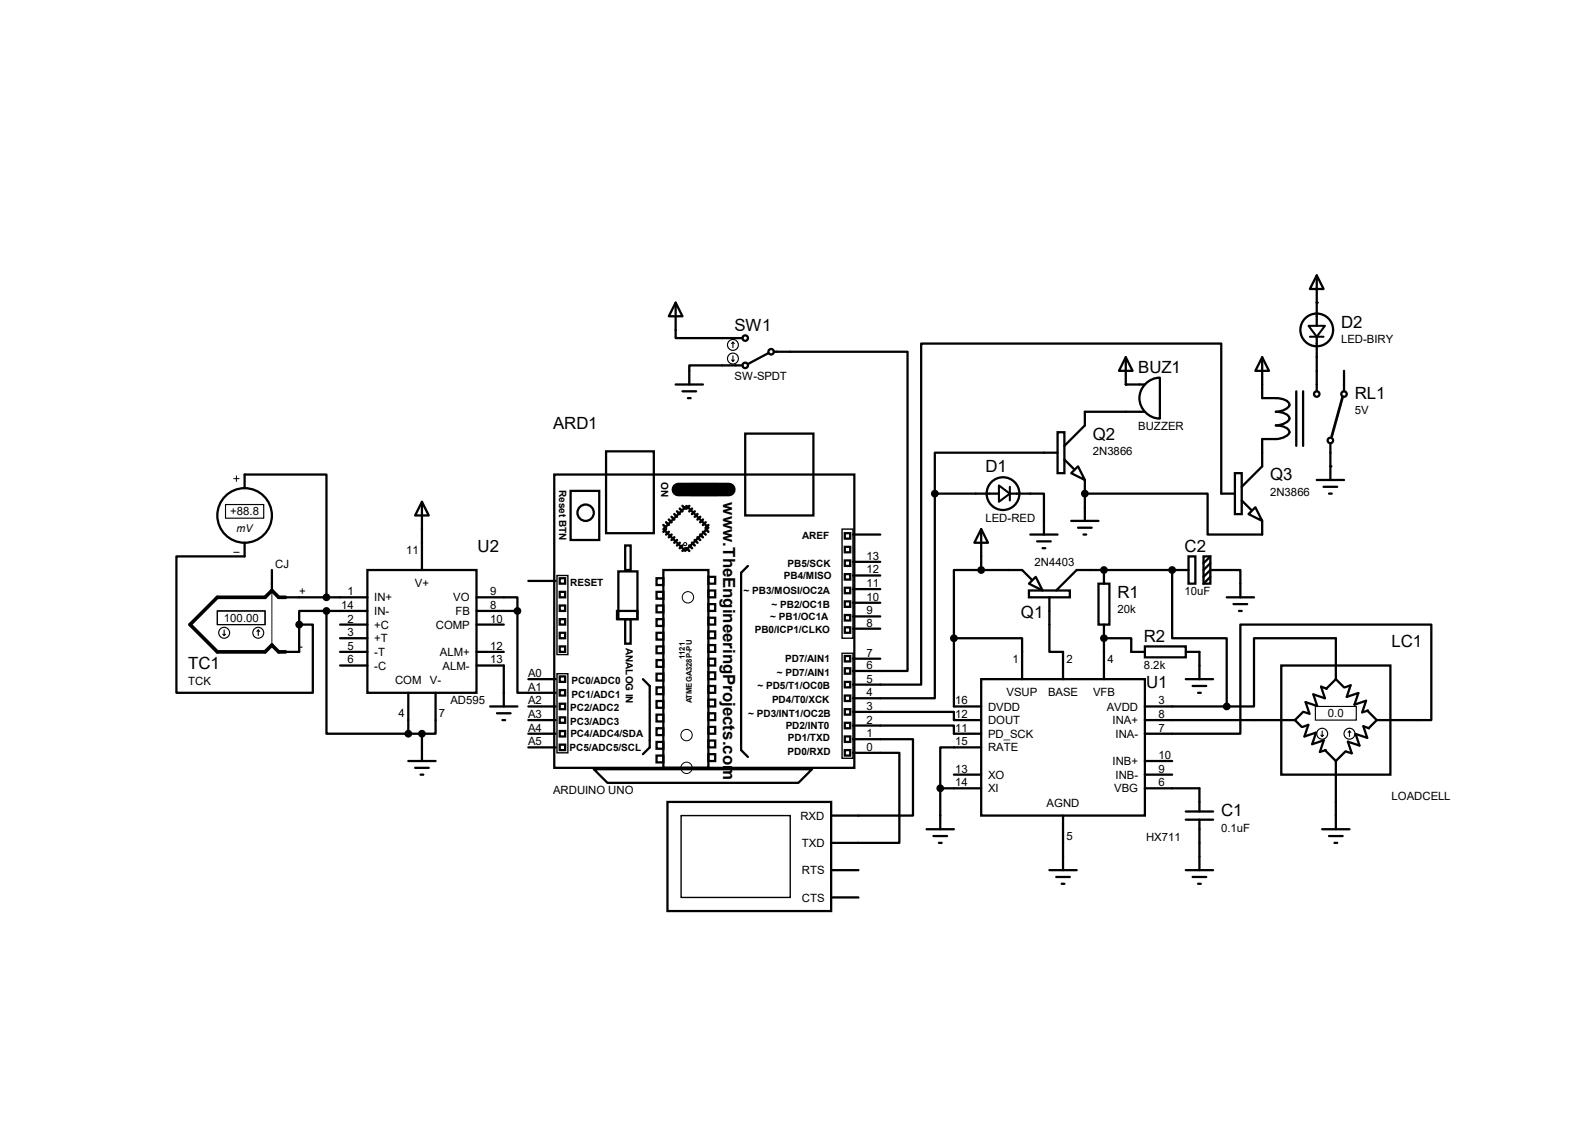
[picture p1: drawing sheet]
<svg xmlns="http://www.w3.org/2000/svg" width="297mm" height="210mm" viewBox="0 0 297 210" stroke-linecap="round" stroke-linejoin="round" font-family="sans-serif">
<g fill="none" stroke="#000" stroke-width=".42">
<path d="M125.8 56.3l1.3 2.6h-2.6zM125.8 56.3v6.6h12.5M245.2 51.3l1.3 2.5h-2.6zM245.2 51.3v9.4M125.8 71.6h5.1M127.1 72.9h2.5M128.1 74.1h.5M138.3 68h-9.9v3.6M143.1 65.7l-3.8 2.1M144.1 65.5h24.9v59.4h-10.2M209.6 66.5l1.3 2.5h-2.5zM209.6 66.5v5.1h3.6"/>
<path d="M213.2 76.7h-11.2v2.5l-3.8 3.8M213.3 71.5a3.8 3.8 0 0 1 2.7-1.2v7.6a3.8 3.8 0 0 1-3.5-2.3 3.8 3.8 0 0 1 .8-4.1zM235 66.5l1.3 2.5h-2.5zM235 66.5v7.6a8.5 8.5 0 0 1 4.3 .4 .89 .89 0 0 1 .7 1.2 3.2 3.2 0 0 1-2.4 1 2.31 2.31 0 0 1 2.5 1.2 2.69 2.69 0 0 1-2.5 1.3 2.31 2.31 0 0 1 2.5 1.3 2.69 2.69 0 0 1-2.5 1.2h-2.6v5.1l-3.8 3.8M241.4 72.9v10.1M242.7 72.9v10.1M245.2 62.7v10.2M250.3 69v3.9M45.6 90.9v-2.6h15.2v22.9M78.6 93.4l1.2 2.6h-2.5zM78.6 93.4v12.7M103.2 88.3h55.9v54.7h-55.9z"/>
<path d="M106.3 91.4h5.3v9.1h-5.3zM112.9 84h8.9v15.3h-8.9zM127.8 94.2l4.1 4.1-4.3 4.3-4.1-4.1zM128.9 90.1h4.5v2.1h-4.5zM138.8 80.7h12.7v15.3h-12.7zM157.3 99.3h1v1h-1zM158.8 99.5h5.1M174.1 91.9v38.1h-15.3M174.1 91.9h11.9M182.7 98.5l1.3 2.5h-2.6zM182.7 98.5v7.6M188 91.9h6.4v7.6"/>
<path d="M191.9 99.5h5M196.9 80.5h1.3v7.6h-1.3zM196.9 84.3h-22.8v7.6M198.2 85.6l1.8 1.7M199.5 88.1l1.2-1.3 1.3 2.6zM199.5 97h5.1M200.7 98.3h2.6M201.8 99.5h.5M202 91.9h22.9v7.6h10.1v-2.5M202 89.4v7.6M230 88.1h1.2v7.6h-1.2zM230 91.9h-2.6v-27.9h-55.9v63.5h-12.7"/>
<path d="M231.2 93.2l1.8 1.8M232.5 95.7l1.3-1.3 1.2 2.6zM245.2 89.4h5.1M246.5 90.6h2.5M247.5 91.9h.5M247.7 82.5v6.9M45.6 101v2.6h-12.7v25.4h25.4v-12.7h-2.6M50.6 106.1v3.8M53.2 111.2h15.2M55.7 116.3v5.1h-2.5M60.8 113.7h-5.1v2.6M60.8 113.7v22.9h15.2"/>
<path d="M60.8 113.7h7.6M63.3 118.8h5.1M63.3 116.3h5.1M68.4 106.1h20.3v22.9h-20.3zM88.7 111.2h7.7v2.5M88.7 113.7h7.7M88.7 116.3h5.1M96.4 113.7v15.3h7.1M98.4 108.2h5.1M104.2 110.2h1v1h-1zM104.2 115.3h1v1h-1zM104.2 117.8h1v1h-1z"/>
<path d="M104.2 112.7h1v1h-1zM104.2 107.7h1v1h-1zM114.9 113.7h3.8v1.6h-3.8zM115.1 106.4h3.6v8.9h-3.6zM116.4 101.6h1v4.5h-1zM116.4 115.3h1v4.5h-1zM122.3 107.7h1.2v1.2h-1.2zM122.3 110.2h1.2v1.3h-1.2zM122.3 112.7h1.2v1.3h-1.2zM122.3 115.3h1.2v1.2h-1.2zM122.3 117.8h1.2v1.3h-1.2zM123.5 106.1h8.4v36.9h-8.4z"/>
<path d="M131.9 107.4h1.3v1.3h-1.3zM131.9 109.9h1.3v1.3h-1.3zM131.9 112.5h1.3v1.2h-1.3zM131.9 115h1.3v1.3h-1.3zM131.9 117.6h1.3v1.2h-1.3zM139.3 105.4l-1.3 1.2v33.1l1.3 1.2M157.3 104.4h1v1h-1zM157.3 106.9h1v1h-1zM157.3 109.4h1v1h-1zM157.3 112h1v1h-1zM157.3 114.5h1v1h-1zM157.3 101.8h1v1h-1z"/>
<path d="M157.3 116.8h1v1h-1zM158.8 117.1h5.1M158.8 114.8h5.1M158.8 112.2h5.1M158.8 109.7h5.1M158.8 107.1h5.1M158.8 104.6h5.1M177.6 118.8h12.7v7.6M177.6 118.8v12.7h5.1M182.7 106.1h-5.1v12.7M182.7 106.1h7.6l1.8 1.8M191.6 108.7l1.3-1.3 1.2 2.5z"/>
<path d="M191.6 109.9h7.6v1.3h-7.6zM193.1 100.8h2.6M194.1 102.1h.5M195.4 111.2v10.2h2.6v5M204.6 108.7h2v7.6h-2zM205.6 118.8h5.1v2.6h2.5M205.6 106.1v2.6M205.6 116.3v10.1M218.3 106.1v12.7h10.1v12.7M221.3 103.6h1.3v5.1h-1.3zM221.3 106.1h-20.8l-3.8 3.8M224.1 103.6h1.3v5.1h-1.3z"/>
<path d="M224.1 107.4l1.3-1.3h5.6v5.1M225.4 103.6l-1.3 1.3M225.4 104.9l-1.3 1.2M225.4 107.4l-1.3 1.3M228.4 111.2h5.1M229.7 112.5h2.5M230.7 113.7h.5M63.3 121.4h5.1M63.3 123.9h5.1M76 129v7.6M76 136.6h2.6M78.6 136.6v5.1"/>
<path d="M81.1 129v7.6h-2.5M88.7 123.9h5.1v7.6M88.7 121.4h5.1M91.3 131.5h5.1M92.5 132.8h2.6M93.6 134.1h.5M98.4 134.1h5.1M98.4 131.5h5.1M98.4 136.6h5.1M98.4 139.1h5.1M98.4 126.4h5.1M104.2 120.4h1v1h-1z"/>
<path d="M104.2 125.9h1v1.1h-1zM104.2 128.5h1v1h-1zM104.2 131h1v1h-1zM104.2 133.6h1v1h-1zM104.2 136.1h1v1h-1zM104.2 138.6h1v1.1h-1zM119.7 126.4l1.3 1.3v11.4l-1.3 1.3M122.3 120.4h1.2v1.2h-1.2zM122.3 122.9h1.2v1.3h-1.2zM122.3 125.4h1.2v1.3h-1.2zM122.3 128h1.2v1.2h-1.2zM122.3 130.5h1.2v1.3h-1.2z"/>
<path d="M122.3 133.1h1.2v1.2h-1.2zM122.3 135.6h1.2v1.3h-1.2zM122.3 138.1h1.2v1.3h-1.2zM131.9 120.1h1.3v1.3h-1.3zM131.9 122.6h1.3v1.3h-1.3zM131.9 125.2h1.3v1.2h-1.3zM131.9 127.7h1.3v1.3h-1.3zM131.9 130.3h1.3v1.2h-1.3zM131.9 132.8h1.3v1.3h-1.3zM131.9 135.3h1.3v1.3h-1.3zM131.9 137.9h1.3v1.2h-1.3zM157.3 122.1h1v1h-1z"/>
<path d="M157.3 124.4h1v1h-1zM157.3 127h1v1h-1zM157.3 129.5h1v1h-1zM157.3 132h1v1.1h-1zM157.3 134.6h1v1h-1zM157.3 137.1h1v1h-1zM157.3 139.7h1v1h-1zM158.8 132.5h18.8v1.6h5.1M158.8 135.1h18.8v1.5h5.1M158.8 137.6h11.2v14.2h-15.2M158.8 122.6h5.1M182.7 126.4h30.5v25.4h-30.5z"/>
<path d="M182.7 139.1h-7.6v7.7M213.2 120.4h7.6v2h-7.6zM213.2 134.1h27.9M213.2 131.5h15.2M220.8 121.4h2.6v5M220.8 126.4h5.1M222.1 127.7h2.5M223.1 129h.5M238.6 123.9h20.3v20.3h-20.3zM241.1 134.1l1.3 1.2M242.6 135.3l1-.3-.7 2.1 2.2-.7-.8 2.2 2.2-.8-.7 2.2 1.1-.3M242.7 132.5l-1.6 1.6"/>
<path d="M246.7 139.7l2.1 2M247.1 128.2l-1.1-.4 .7 2.2-2.1-.7 .7 2.1-2.2-.7 .7 2.2-1.1-.4M248.8 126.4v-7.6h-15.3v12.7h-5.1M248.8 126.4l-1.8 1.8M248.8 126.4l1.5 1.6M250.4 128l1.1-.4-.7 2.2 2.1-.8-.7 2.2 2.2-.7-.7 2.1 1.1-.3M250.5 139.9l-1.7 1.8M254.6 132.3l1.8 1.8M254.9 135.6l-1-.4 .7 2.2-2.2-.7 .8 2.1-2.2-.7 .7 2.2-1.1-.4M256.4 134.1h10.1v-17.8h-35.5v20.3h-17.8M256.4 134.1l-1.6 1.5M76 141.7h5.1"/>
<path d="M77.3 143h2.5M78.3 144.2h.5M110.6 143.2h40.6l-2.5 2.6h-35.6zM122.3 140.7h1.2v1.2h-1.2zM124.3 149.3h30.5v20.3h-30.5zM131.9 140.4h1.3v1.3h-1.3zM158.8 140.2h8.7v16.7h-12.7M172.6 154.4h5M173.8 155.7h2.6M174.8 156.9h.5M175.1 146.8v7.6M175.1 146.8h7.6"/>
<path d="M177.6 144.2h5.1M198 151.8v10.2M213.2 146.8h10.2v4.3M213.2 141.7h5.1M213.2 144.2h5.1M220.8 152.6h5.1M220.8 151.1h5.1M223.4 152.6v9.4M246.2 154.4h5.1M247.5 155.7h2.5M248.5 156.9h.5M248.8 141.7v12.7"/>
<path d="M154.8 162h5.1M154.8 167.1h5.1M195.4 162h5.1M196.7 163.3h2.5M197.7 164.5h.5M220.8 162h5.1M222.1 163.3h2.5M223.1 164.5h.5"/>
<circle cx="138.8" cy="62.9" r=".51"/>
<circle cx="138.8" cy="68" r=".51"/>
<circle cx="143.6" cy="65.5" r=".51"/>
<circle cx="245.2" cy="61.4" r="3"/>
<circle cx="245.2" cy="73.4" r=".51"/>
<circle cx="250.3" cy="73.4" r=".51"/>
<circle cx="45.6" cy="96" r="5.1"/>
<circle cx="109.1" cy="95.5" r="1.52"/>
<circle cx="186.8" cy="91.9" r="3"/>
<circle cx="247.7" cy="82" r=".51"/>
</g>
<g fill="#000">
<circle cx="245.2" cy="56.3" r=".21"/>
<circle cx="209.6" cy="71.6" r=".21"/>
<circle cx="202" cy="91.9" r=".21"/>
<circle cx="247.7" cy="86.8" r=".21"/>
<circle cx="205.6" cy="118.8" r=".21"/>
<circle cx="205.6" cy="106.1" r=".21"/>
<circle cx="218.3" cy="106.1" r=".21"/>
</g>
<path d="M126.3 91.1h9.4" fill="none" stroke="#000" stroke-width="2.5"/>
<g fill="none" stroke="#000" stroke-width=".47">
<path d="M123.5 97.7l.5 .6M124 97.2l.5 .5M124 98.5l-.5 .5M124.5 96.7l.6 .5M124.5 99l-.5 .5M125.1 96.2l.5 .5M125.1 99.5l-.6 .5M125.6 95.7l.5 .5M126.1 95.2l.5 .5M126.6 94.7l.5 .5M127.1 94.2l.5 .5M128.4 94.2l-.6 .5"/>
<path d="M128.9 94.7l-.5 .5M129.4 95.2l-.5 .5M129.9 95.7l-.5 .5M130.4 99.5l.5 .5M130.4 96.2l-.5 .5M130.9 99l.5 .5M130.9 96.7l-.5 .5M131.4 98.5l.5 .5M131.4 97.2l-.5 .5M131.9 97.7l-.5 .6M125.6 100l-.5 .5M126.1 100.5l-.5 .5"/>
<path d="M126.6 101l-.5 .6M127.1 101.6l-.5 .5M127.6 102.1l-.5 .5M127.8 102.1l.6 .5M128.4 101.6l.5 .5M128.9 101l.5 .6M129.4 100.5l.5 .5M129.9 100l.5 .5"/>
</g>
<g fill="none" stroke="#000" stroke-width=".19">
<path d="M43.5 89.1h1M44 88.6v1M43.5 102.8h1M50.6 109.9l.1 10.2"/>
<circle cx="127.6" cy="101.3" r=".3"/>
<circle cx="128.1" cy="111.2" r="1.06"/>
<circle cx="127.8" cy="136.9" r="1.06"/>
<circle cx="127.8" cy="143" r="1.06"/>
</g>
<path d="M156.8 98.5h2v20.3h-2zM103.7 107.1h2v14.8h-2zM103.7 125.4h2v14.8h-2zM156.8 121.6h2v19.6h-2zM126.8 151.8h20.4v15.3h-20.4z" fill="none" stroke="#000" stroke-width=".25"/>
<g fill="none" stroke="#000" stroke-width=".21">
<path d="M136.2 67l.3 .3M136.5 63.7l.2 .3M136.5 63.7l-.3 .3M136.5 63.7v1M136.5 66.3v1M136.7 67l-.2 .3M42 93.9h7.1v2.6h-7.1zM40.5 113.7h8.9v2.6h-8.9zM41.5 118.1l.2 .2M41.7 117.3v1M42 118.1l-.3 .2M48.1 117.3l-.3 .3"/>
<path d="M48.1 117.3l.2 .3M48.1 117.3v1M244.9 131.5h7.7v2.6h-7.7zM246 136.9l.2 .2M246.2 136.1v1M246.5 136.9l-.3 .2M251.3 136.1l-.3 .3M251.3 136.1l.2 .3M251.3 136.1v1"/>
<circle cx="136.5" cy="64.2" r="1.02"/>
<circle cx="136.5" cy="66.8" r="1.02"/>
<circle cx="41.7" cy="117.8" r="1.02"/>
<circle cx="48.1" cy="117.8" r="1.02"/>
<circle cx="246.2" cy="136.6" r="1.02"/>
<circle cx="251.3" cy="136.6" r="1.02"/>
</g>
<g fill="#000" stroke="#000" stroke-width=".42">
<circle cx="174.1" cy="91.9" r=".51"/>
<circle cx="202" cy="91.9" r=".51"/>
<circle cx="55.7" cy="116.3" r=".51"/>
<circle cx="60.8" cy="113.7" r=".51"/>
<circle cx="60.8" cy="111.2" r=".51"/>
<circle cx="96.4" cy="113.7" r=".51"/>
<circle cx="177.6" cy="118.8" r=".51"/>
<circle cx="182.7" cy="106.1" r=".51"/>
<circle cx="205.6" cy="118.8" r=".51"/>
<circle cx="205.6" cy="106.1" r=".51"/>
<circle cx="218.3" cy="106.1" r=".51"/>
<circle cx="76" cy="136.6" r=".51"/>
<circle cx="78.6" cy="136.6" r=".51"/>
<circle cx="228.4" cy="131.5" r=".51"/>
<circle cx="175.1" cy="146.8" r=".51"/>
</g>
<path d="M53.2 111.2h-1.3l-1.3-1.3-1.2 1.3h-8.9l-5.1 5.1 5.1 5.1h8.9l1.2-1.3 1.3 1.3h1.3" fill="none" stroke="#000" stroke-width=".68"/>
<path d="M243.7 60.7h3l-1.5 2zM243.9 62.7h2.6M186 90.4l2 1.5-2 1.5zM188 90.6v2.6" fill="none" stroke="#000" stroke-width=".38"/>
<path d="M250 73.9l-2 7.3" fill="none" stroke="#000" stroke-width=".51"/>
<g font-size="3.1">
<text x="136.8" y="61.6">SW1</text>
<text x="249.7" y="61">D2</text>
<text x="212" y="69.4">BUZ1</text>
<text x="252.3" y="74.2">RL1</text>
<text x="103" y="79.8">ARD1</text>
<text x="203.5" y="81.8">Q2</text>
<text x="183.5" y="88">D1</text>
<text x="236.5" y="89.5">Q3</text>
<text x="134.7" y="93.5" transform="rotate(90 134.7 93.5)">www.TheEngineeringProjects.com</text>
<text x="88.9" y="102.7">U2</text>
<text x="220.6" y="102.7">C2</text>
<text x="208.1" y="111.3">R1</text>
<text x="190.1" y="115.1">Q1</text>
<text x="213" y="119.5">R2</text>
<text x="35.1" y="124.5">TC1</text>
<text x="259.1" y="120.5">LC1</text>
<text x="213.4" y="128.1">U1</text>
<text x="227.4" y="151.9">C1</text>
</g>
<g font-size="2.1">
<text x="249.7" y="63.9">LED-BIRY</text>
<text x="136.8" y="70.7">SW-SPDT</text>
<text x="252.3" y="77.1">5V</text>
<text x="212" y="80.1">BUZZER</text>
<text x="203.5" y="84.8">2N3866</text>
<text x="42.9" y="96">+88.8</text>
<text x="236.5" y="92.4">2N3866</text>
<text x="183.5" y="97.1">LED-RED</text>
<text x="51.3" y="105.7">CJ</text>
<text x="75.6" y="103.2">11</text>
<text x="161.4" y="106.8">12</text>
<text x="161.4" y="104.2">13</text>
<text x="192.7" y="105.3">2N4403</text>
<text x="55.7" y="110.8">+</text>
<text x="63.5" y="113.4">14</text>
<text x="64.7" y="110.8">1</text>
<text x="69.7" y="112">IN+</text>
<text x="77.3" y="109.3">V+</text>
<text x="84.4" y="112">VO</text>
<text x="91.3" y="110.8">9</text>
<text x="91.3" y="113.4">8</text>
<text x="161.4" y="111.8">10</text>
<text x="161.4" y="109.3">11</text>
<text x="220.6" y="110.8">10uF</text>
<text x="41.7" y="115.8">100.00</text>
<text x="64.7" y="118.4">3</text>
<text x="64.7" y="115.9">2</text>
<text x="69.7" y="114.5">IN-</text>
<text x="69.7" y="119.6">+T</text>
<text x="69.7" y="117.1">+C</text>
<text x="81.2" y="117.1">COMP</text>
<text x="84.8" y="114.5">FB</text>
<text x="91.3" y="115.9">10</text>
<text x="161.4" y="116.7">8</text>
<text x="161.4" y="114.4">9</text>
<text x="208.1" y="114.2">20k</text>
<text x="55.7" y="121">-</text>
<text x="64.7" y="121">5</text>
<text x="64.7" y="123.5">6</text>
<text x="69.7" y="122.1">-T</text>
<text x="69.7" y="124.7">-C</text>
<text x="81.9" y="122.1">ALM+</text>
<text x="82.4" y="124.7">ALM-</text>
<text x="91.3" y="121">12</text>
<text x="91.3" y="123.5">13</text>
<text x="161.4" y="124.5">6</text>
<text x="161.4" y="122.3">7</text>
<text x="188.5" y="123.5">1</text>
<text x="198.6" y="123.5">2</text>
<text x="206.2" y="123.5">4</text>
<text x="213" y="124.5">8.2k</text>
<text x="35.1" y="127.5">TCK</text>
<text x="73.6" y="127.3">COM</text>
<text x="80.1" y="127.3">V-</text>
<text x="83.9" y="131.1">AD595</text>
<text x="98.3" y="131.1">A2</text>
<text x="98.3" y="128.6">A1</text>
<text x="98.3" y="126.1">A0</text>
<text x="161.4" y="129.6">4</text>
<text x="161.4" y="127.1">5</text>
<text x="177.8" y="131.1">16</text>
<text x="187.5" y="129.7">VSUP</text>
<text x="195.2" y="129.7">BASE</text>
<text x="203.5" y="129.7">VFB</text>
<text x="215.7" y="131.1">3</text>
<text x="74.2" y="133.5">4</text>
<text x="81.7" y="133.5">7</text>
<text x="98.3" y="136.2">A4</text>
<text x="98.3" y="133.7">A3</text>
<text x="161.4" y="137.2">1</text>
<text x="161.4" y="134.7">2</text>
<text x="161.4" y="132.2">3</text>
<text x="177.8" y="133.7">12</text>
<text x="177.8" y="136.2">11</text>
<text x="184" y="132.3">DVDD</text>
<text x="184" y="134.8">DOUT</text>
<text x="184" y="137.4">PD_SCK</text>
<text x="206.1" y="132.3">AVDD</text>
<text x="207.2" y="134.8">INA+</text>
<text x="207.7" y="137.4">INA-</text>
<text x="215.7" y="133.7">8</text>
<text x="215.7" y="136.2">7</text>
<text x="247.3" y="133.6">0.0</text>
<text x="98.3" y="138.8">A5</text>
<text x="161.4" y="139.8">0</text>
<text x="177.8" y="138.8">15</text>
<text x="177.8" y="143.8">13</text>
<text x="184" y="139.9">RATE</text>
<text x="207.2" y="142.5">INB+</text>
<text x="215.7" y="141.3">10</text>
<text x="215.7" y="143.8">9</text>
<text x="103" y="147.9">ARDUINO UNO</text>
<text x="177.8" y="146.4">14</text>
<text x="184" y="145">XO</text>
<text x="184" y="147.5">XI</text>
<text x="207.5" y="147.5">VBG</text>
<text x="207.7" y="145">INB-</text>
<text x="215.7" y="146.4">6</text>
<text x="259.1" y="148.9">LOADCELL</text>
<text x="149.1" y="152.6">RXD</text>
<text x="194.9" y="150.2">AGND</text>
<text x="227.4" y="154.9">0.1uF</text>
<text x="149.3" y="157.7">TXD</text>
<text x="198.6" y="156.3">5</text>
<text x="213.4" y="156.5">HX711</text>
<text x="149.3" y="162.8">RTS</text>
<text x="149.3" y="167.9">CTS</text>
</g>
<text font-size="2" x="44.1" y="99">mV</text>
<g font-size="1.9">
<text x="123.1" y="89.7" transform="rotate(90 123.1 89.7)">ON</text>
<text x="104.1" y="91.2" transform="rotate(90 104.1 91.2)">Reset BTN</text>
<text x="149.4" y="100.4">AREF</text>
<text x="146" y="107.8">PB4/MISO</text>
<text x="146.6" y="105.5">PB5/SCK</text>
<text x="106.2" y="109.1">RESET</text>
<text x="138.5" y="110.6">~ PB3/MOSI/OC2A</text>
<text x="143.7" y="113.1">~ PB2/OC1B</text>
<text x="140.5" y="117.9">PB0/ICP1/CLKO</text>
<text x="143.4" y="115.4">~ PB1/OC1A</text>
<text x="116.5" y="120.6" transform="rotate(90 116.5 120.6)">ANALOG IN</text>
<text x="144.7" y="125.8">~ PD7/AIN1</text>
<text x="146.2" y="123.3">PD7/AIN1</text>
<text x="106.4" y="129.9">PC1/ADC1</text>
<text x="106.4" y="127.3">PC0/ADC0</text>
<text x="141.1" y="128.4">~ PD5/T1/OC0B</text>
<text x="143.8" y="130.9">PD4/T0/XCK</text>
<text x="106.2" y="135">PC3/ADC3</text>
<text x="106.2" y="132.4">PC2/ADC2</text>
<text x="106.2" y="137.2">PC4/ADC4/SDA</text>
<text x="139.3" y="133.4">~ PD3/INT1/OC2B</text>
<text x="146.3" y="135.7">PD2/INT0</text>
<text x="106" y="139.8">PC5/ADC5/SCL</text>
<text x="146.6" y="140.5">PD0/RXD</text>
<text x="146.7" y="138">PD1/TXD</text>
</g>
<g font-size="1.4">
<text x="127.6" y="122.7" transform="rotate(-90 127.6 122.7)">1121</text>
<text x="128.8" y="131" transform="rotate(-90 128.8 131)">ATMEGA328P-PU</text>
</g>
</svg>
